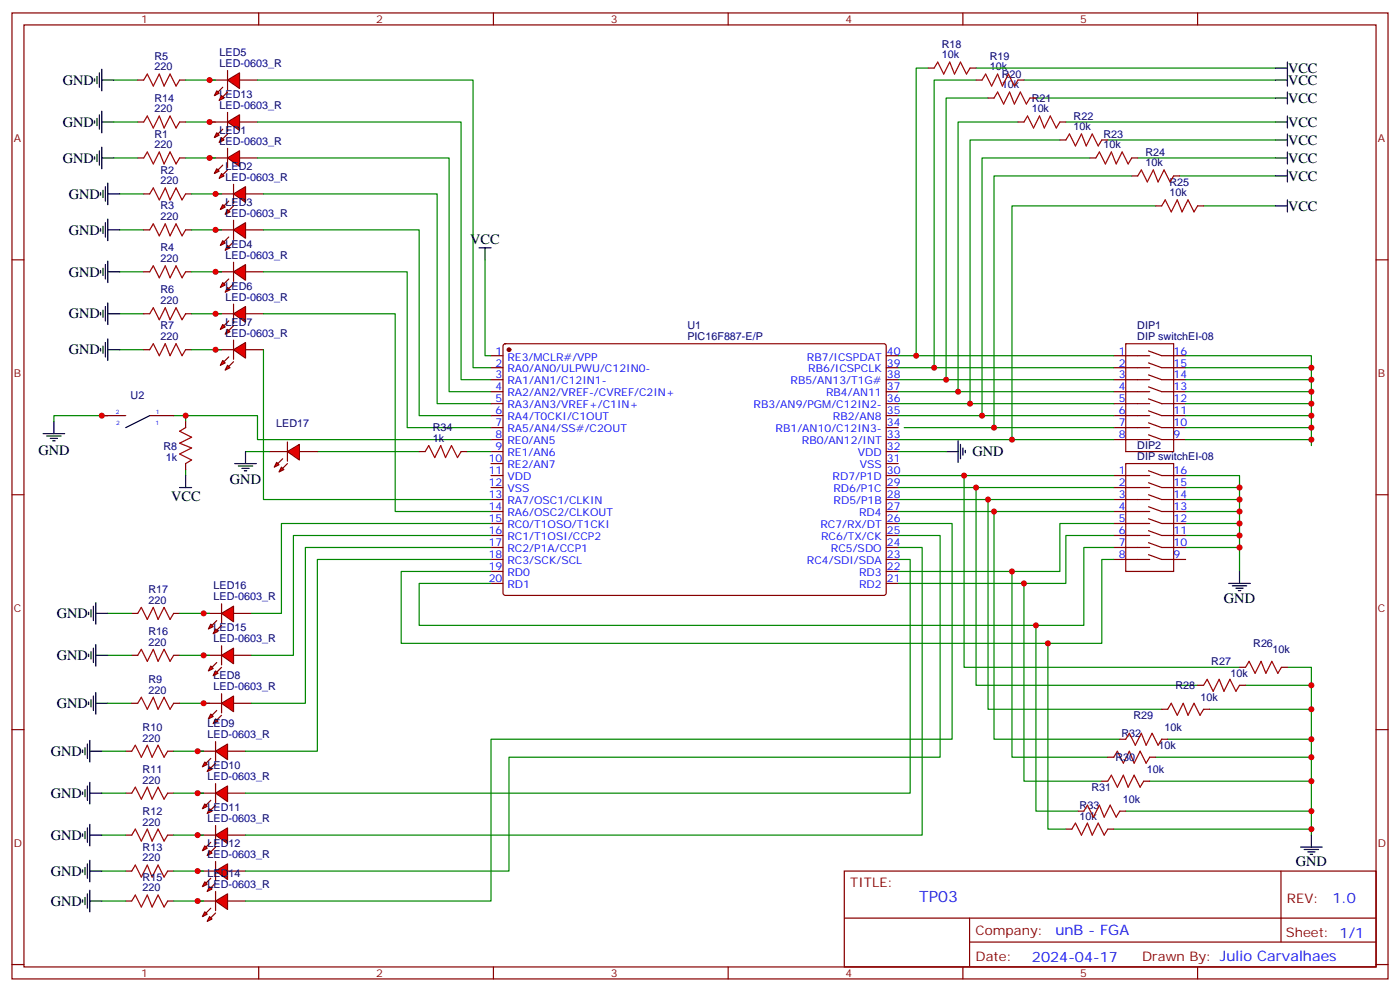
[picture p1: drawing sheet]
<svg xmlns="http://www.w3.org/2000/svg" width="412mm" height="292mm" viewBox="0 0 412 292" stroke-linecap="round" stroke-linejoin="round" font-family="sans-serif">
<g fill="none" stroke="#870000" stroke-width=".35">
<path d="M3.5 3.8h405.4v284.3h-405.4zM7.1 7.3h398.2v277.3h-398.2zM76.2 3.8v3.5M145.3 3.8v3.5M214.5 3.8v3.5M283.6 3.8v3.5M352.8 3.8v3.5M40.6 35.9h1.7M52.9 35.9h1.8M287.5 23.6h1.8M291 28.9h1.8M299.9 35.9h1.7"/>
<path d="M299.9 23.6h1.7M303.4 28.9h1.8M312.2 35.9h1.8M312.2 41.2h1.8M321 46.5h1.8M324.6 41.2h1.7M333.4 51.8h1.7M333.4 46.5h1.7M345.7 51.8h1.8M3.5 76.5h3.6M340.4 60.6h1.8M352.8 60.6h1.7"/>
<path d="M405.3 76.5h3.6M144.6 104.7h3.6M144.6 108.2h3.6M144.6 111.8h3.6M144.6 115.3h3.6M144.6 118.8h3.6M148.4 101.4l.5-.2h111.7l.5 .7-.1 72.9-.7 .5-111.7-.1-.4-.6v-72.7zM261.1 104.7h3.5M261.1 108.2h3.5M261.1 111.8h3.5M261.1 115.3h3.5M261.1 118.8h3.5"/>
<path d="M328.1 104.7h10.6M328.1 108.2h10.6M328.1 111.8h10.6M328.1 115.3h10.6M328.1 118.8h10.6M331.6 101.2h14.1v31.7h-14.1zM338.3 103.3l3.9 1.4h7M338.3 106.8l3.9 1.4h7M338.3 110.3l3.9 1.5h7M338.3 113.9l3.9 1.4h7M338.3 117.4l3.9 1.4h7M144.6 122.3h3.6"/>
<path d="M144.6 125.9h3.6M144.6 129.4h3.6M144.6 132.9h3.6M144.6 136.5h3.6M144.6 140h3.6M261.1 122.3h3.5M261.1 125.9h3.5M261.1 129.4h3.5M261.1 132.9h3.5M261.1 136.5h3.5M261.1 140h3.5M328.1 122.3h10.6"/>
<path d="M328.1 125.9h10.6M328.1 129.4h10.6M328.1 140h10.6M331.6 136.5h14.1v31.7h-14.1zM338.3 120.9l3.9 1.4h7M338.3 124.5l3.9 1.4h7M338.3 128l3.9 1.4h7M338.3 138.6l3.9 1.4h7M3.5 145.6h3.6M144.6 143.5h3.6M144.6 147h3.6M144.6 150.6h3.6"/>
<path d="M144.6 154.1h3.6M144.6 157.6h3.6M261.1 143.5h3.5M261.1 147h3.5M261.1 150.6h3.5M261.1 154.1h3.5M261.1 157.6h3.5M328.1 143.5h10.6M328.1 147h10.6M328.1 150.6h10.6M328.1 154.1h10.6M328.1 157.6h10.6"/>
<path d="M338.3 142.1l3.9 1.4h7M338.3 145.6l3.9 1.4h7M338.3 149.2l3.9 1.4h7M338.3 152.7l3.9 1.4h7M338.3 156.2l3.9 1.4h7M338.3 159.7l3.9 1.4h7M405.3 145.6h3.6M144.6 161.1h3.6M144.6 164.7h3.6M144.6 168.2h3.6M144.6 171.7h3.6M261.1 161.1h3.5"/>
<path d="M261.1 164.7h3.5M261.1 168.2h3.5M261.1 171.7h3.5M328.1 161.1h10.6M328.1 164.7h10.6M338.3 163.3l3.9 1.4h7M365.1 196.4h1.8M377.5 196.4h1.7M3.5 214.8h3.6M329.8 217.6h1.8M342.2 217.6h1.8M342.2 208.8h1.8"/>
<path d="M352.8 201.7h1.7M354.5 208.8h1.8M365.1 201.7h1.8M405.3 214.8h3.6M317.5 238.8h1.8M324.6 229.9h1.7M326.3 222.9h1.8M329.8 238.8h1.8M336.9 229.9h1.8M338.7 222.9h1.7M248.7 256.4h156.6v28.2h-156.6zM314 244.1h1.7"/>
<path d="M326.3 244.1h1.8M377.3 256.4v20.9M248.7 270.2h156.5M285.6 277.3h119.6M285.6 270.2v14.2M3.5 283.9h3.6M76.2 284.6v3.5M145.3 284.6v3.5M214.5 284.6v3.5M283.6 284.6v3.5M352.8 284.6v3.5M405.3 283.9h3.6"/>
</g>
<g fill="none" stroke="#008700" stroke-width=".35">
<path d="M54.7 35.9h8.8M273.4 20h-3.5v84.7M287.5 23.6h-12.3v84.6M287.5 20h88.2M291 28.9h-12.3v82.9M299.9 35.9h-17.7v79.4M301.6 23.6h74.1M305.2 28.9h70.5M314 35.9h61.7M312.2 41.2h-26.4v77.6M321 46.5h-31.7v75.8M326.3 41.2h49.4"/>
<path d="M333.4 51.8h-40.6v74.1M335.1 46.5h40.6M347.5 51.8h28.2M340.4 60.6h-42.3v68.8M354.5 60.6h21.2M264.6 111.8h63.5M264.6 118.8h63.5M264.6 104.7h63.5M264.6 108.2h63.5M264.6 115.3h63.5M349.2 108.2h37.1v23M349.2 111.8h37.1"/>
<path d="M349.2 115.3h37.1M349.2 118.8h37.1M349.2 104.7h37.1v3.5M264.6 140h63.5M264.6 122.3h63.5M264.6 129.4h63.5M264.6 132.9h14.1M266.3 125.9h61.8M284 140v56.4h81.1M349.2 140h15.9v28.2M349.2 122.3h37.1M349.2 125.9h37.1"/>
<path d="M349.2 129.4h37.1M264.6 147h63.5M264.6 150.6h63.5M264.6 143.5h63.5M287.5 143.5v58.2h65.3M291 147v61.8h51.2M292.8 150.6v67h37M328.1 154.1h-15.9v14.1h-47.6M328.1 157.6h-14.1v14.1h-49.4M349.2 157.6h15.9M349.2 154.1h15.9M349.2 150.6h15.9"/>
<path d="M349.2 147h15.9M349.2 143.5h15.9M298.1 168.2v54.7h28.2M301.6 171.7v58.2h23M328.1 161.1h-8.8v23h-195.8v-12.4h21.1M328.1 164.7h-3.5v24.7h-206.4v-21.2h26.4M349.2 161.1h15.9M305.2 184.1v54.7h12.3M308.7 189.4v54.7h5.3M379.2 196.4h7.1v49.4M344 217.6h42.3M356.3 208.8h30"/>
<path d="M366.9 201.7h19.4M331.6 238.8h54.7M338.7 229.9h47.6M340.4 222.9h45.9M328.1 244.1h58.2"/>
</g>
<g fill="none" stroke="#000" stroke-width=".35">
<path d="M379.2 18.3v7M375.7 35.9h3.5M375.7 23.6h3.5M375.7 20h3.5M379.2 34.1v3.6M379.2 39.4v3.6M375.7 51.8h3.5M375.7 46.5h3.5M375.7 41.2h3.5M379.2 44.7v3.6M379.2 50v3.6M379.2 58.8v3.6"/>
<path d="M375.7 60.6h3.5M278.7 132.9h3.5M282.2 129.8v6.3M282.9 130.8v4.2M283.6 131.9v2.1M284.3 132.6v.7M361.9 171.7h6.4M363 172.4h4.2M364.1 173.1h2.1M364.8 173.8h.7M365.1 168.2v3.5"/>
</g>
<g fill="none" stroke="#a10000" stroke-width=".35">
<path d="M42.3 35.9l1.1-1.8 1.8 3.6 1.7-3.6 1.4 3.6 1.8-3.6 1.8 3.6 1-1.8M289.3 23.6l1-1.8 1.8 3.5 1.8-3.5 1.4 3.5 1.7-3.5 1.8 3.5 1.1-1.7M292.8 28.9l1.1-1.8 1.7 3.5 1.8-3.5 1.4 3.5 1.8-3.5 1.7 3.5 1.1-1.7M301.6 35.9l1.1-1.8 1.7 3.6 1.8-3.6 1.4 3.6 1.8-3.6 1.7 3.6 1.1-1.8M314 41.2l1-1.8 1.8 3.6 1.8-3.6 1.4 3.6 1.7-3.6 1.8 3.6 1.1-1.8M322.8 46.5l1-1.8 1.8 3.6 1.8-3.6 1.4 3.6 1.8-3.6 1.7 3.6 1.1-1.8M335.1 51.8l1.1-1.8 1.8 3.6 1.7-3.6 1.4 3.6 1.8-3.6 1.8 3.6 1-1.8M342.2 60.6l1.1-1.8 1.7 3.6 1.8-3.6 1.4 3.6 1.8-3.6 1.7 3.6 1.1-1.8M366.9 196.4l1-1.7 1.8 3.5 1.8-3.5 1.4 3.5 1.7-3.5 1.8 3.5 1.1-1.8M331.6 217.6l1.1-1.8 1.7 3.6 1.8-3.6 1.4 3.6 1.8-3.6 1.7 3.6 1.1-1.8M344 208.8l1-1.8 1.8 3.5 1.7-3.5 1.5 3.5 1.7-3.5 1.8 3.5 1-1.7M354.5 201.7l1.1-1.7 1.8 3.5 1.7-3.5 1.4 3.5 1.8-3.5 1.8 3.5 1-1.8"/>
<path d="M319.3 238.8l1-1.8 1.8 3.5 1.7-3.5 1.5 3.5 1.7-3.5 1.8 3.5 1-1.7M326.3 229.9l1.1-1.7 1.7 3.5 1.8-3.5 1.4 3.5 1.8-3.5 1.7 3.5 1.1-1.8M328.1 222.9l1-1.8 1.8 3.5 1.8-3.5 1.4 3.5 1.7-3.5 1.8 3.5 1.1-1.7M315.7 244.1l1.1-1.8 1.8 3.5 1.7-3.5 1.4 3.5 1.8-3.5 1.8 3.5 1-1.7"/>
</g>
<circle cx="149.9" cy="102.9" r=".53" fill="#870000" stroke="#870000" stroke-width=".35"/>
<g fill="#f00" stroke="#870000" stroke-width=".35">
<path d="M67 35.9l3.6-2.1v4.6z"/>
<path d="M67 33.1v5.6z"/>
</g>
<g fill="#870000" stroke="#870000" stroke-width=".35">
<path d="M67 39.4l-1.4 1.5z"/>
<path d="M64.2 39.4l1.4-1.4z"/>
</g>
<g fill="#f00" stroke="#870000" stroke-width=".35">
<path d="M65.3 40.5l.7 .7-1.4 .7z"/>
<path d="M63.9 39.1l.7 .7-1.5 .7z"/>
</g>
<path d="M61.7 35.9h5.3M70.6 35.9h5.2" fill="none" stroke="#870000" stroke-width=".35"/>
<path d="M27.9 35.6v.7M28.6 34.9v2.1M29.3 33.8v4.2M30 35.9h3.5M30 32.7v6.4M27.9 46.1v.7M28.6 45.4v2.2M29.3 44.4v4.2M30 43.3v6.4M30 46.5h3.5" fill="none" stroke="#000" stroke-width=".35"/>
<path d="M33.5 35.9h7.1M33.5 46.5h7.1" fill="none" stroke="#008700" stroke-width=".35"/>
<g fill="#f00" stroke="#870000" stroke-width=".35">
<path d="M67 46.5l3.6-2.1v4.6z"/>
<path d="M67 43.7v5.6z"/>
</g>
<g fill="#870000" stroke="#870000" stroke-width=".35">
<path d="M65.6 51.4l1.4-1.4z"/>
<path d="M65.6 48.6l-1.4 1.4z"/>
</g>
<g fill="#f00" stroke="#870000" stroke-width=".35">
<path d="M65.3 51.1l.7 .7-1.4 .7z"/>
<path d="M63.9 49.7l.7 .7-1.5 .7z"/>
</g>
<path d="M40.6 46.5h1.7M52.9 46.5h1.8M61.7 46.5h5.3M70.6 46.5h5.2" fill="none" stroke="#870000" stroke-width=".35"/>
<path d="M42.3 46.5l1.1-1.8 1.8 3.6 1.7-3.6 1.4 3.6 1.8-3.6 1.8 3.6 1-1.8" fill="none" stroke="#a10000" stroke-width=".35"/>
<path d="M35.3 57.1h7M54.7 46.5h8.8" fill="none" stroke="#008700" stroke-width=".35"/>
<path d="M29.6 56.7v.7M30.3 56v2.1M31 55v4.2M31.7 57.1h3.6M31.7 53.9v6.4" fill="none" stroke="#000" stroke-width=".35"/>
<g fill="#f00" stroke="#870000" stroke-width=".35">
<path d="M68.8 57.1l3.5-2.1v4.5z"/>
<path d="M68.8 54.3v5.6z"/>
</g>
<g fill="#870000" stroke="#870000" stroke-width=".35">
<path d="M68.8 60.6l-1.4 1.4z"/>
<path d="M66 60.6l1.4-1.4z"/>
</g>
<g fill="#f00" stroke="#870000" stroke-width=".35">
<path d="M67 61.7l.7 .7-1.4 .7z"/>
<path d="M65.6 60.3l.7 .7-1.4 .7z"/>
</g>
<path d="M42.3 57.1h1.8M54.7 57.1h1.7M63.5 57.1h5.3M72.3 57.1h5.3" fill="none" stroke="#870000" stroke-width=".35"/>
<path d="M44.1 57.1l1.1-1.8 1.7 3.5 1.8-3.5 1.4 3.5 1.8-3.5 1.7 3.5 1.1-1.7" fill="none" stroke="#a10000" stroke-width=".35"/>
<path d="M56.4 57.1h8.9M35.3 67.7h7" fill="none" stroke="#008700" stroke-width=".35"/>
<path d="M29.6 67.3v.7M30.3 66.6v2.1M31 65.5v4.3M31.7 67.7h3.6M31.7 64.5v6.3" fill="none" stroke="#000" stroke-width=".35"/>
<g fill="#f00" stroke="#870000" stroke-width=".35">
<path d="M68.8 67.7l3.5-2.2v4.6z"/>
<path d="M68.8 64.8v5.7z"/>
</g>
<g fill="#870000" stroke="#870000" stroke-width=".35">
<path d="M67.4 72.6l1.4-1.4z"/>
<path d="M67.4 69.8l-1.4 1.4z"/>
</g>
<g fill="#f00" stroke="#870000" stroke-width=".35">
<path d="M67 72.2l.7 .8-1.4 .7z"/>
<path d="M65.6 70.8l.7 .7-1.4 .7z"/>
</g>
<path d="M42.3 67.7h1.8M54.7 67.7h1.7M63.5 67.7h5.3M72.3 67.7h5.3" fill="none" stroke="#870000" stroke-width=".35"/>
<path d="M44.1 67.7l1.1-1.8 1.7 3.5 1.8-3.5 1.4 3.5 1.8-3.5 1.7 3.5 1.1-1.7" fill="none" stroke="#a10000" stroke-width=".35"/>
<path d="M56.4 67.7h8.9M35.3 80h7" fill="none" stroke="#008700" stroke-width=".35"/>
<path d="M29.6 79.7v.7M30.3 79v2.1M31 77.9v4.2M31.7 76.8v6.4M31.7 80h3.6" fill="none" stroke="#000" stroke-width=".35"/>
<g fill="#f00" stroke="#870000" stroke-width=".35">
<path d="M68.8 80l3.5-2.1v4.6z"/>
<path d="M68.8 77.2v5.6z"/>
</g>
<g fill="#870000" stroke="#870000" stroke-width=".35">
<path d="M67.4 84.9l1.4-1.4z"/>
<path d="M67.4 82.1l-1.4 1.4z"/>
</g>
<g fill="#f00" stroke="#870000" stroke-width=".35">
<path d="M67 84.6l.7 .7-1.4 .7z"/>
<path d="M65.6 83.2l.7 .7-1.4 .7z"/>
</g>
<path d="M42.3 80h1.8M54.7 80h1.7M63.5 80h5.3M72.3 80h5.3" fill="none" stroke="#870000" stroke-width=".35"/>
<path d="M44.1 80l1.1-1.8 1.7 3.6 1.8-3.6 1.4 3.6 1.8-3.6 1.7 3.6 1.1-1.8" fill="none" stroke="#a10000" stroke-width=".35"/>
<path d="M33.5 23.6h7.1M56.4 80h8.9" fill="none" stroke="#008700" stroke-width=".35"/>
<path d="M27.9 23.2v.7M28.6 22.5v2.1M29.3 21.4v4.3M30 23.6h3.5M30 20.4v6.3" fill="none" stroke="#000" stroke-width=".35"/>
<g fill="#f00" stroke="#870000" stroke-width=".35">
<path d="M67 23.6l3.6-2.2v4.6z"/>
<path d="M67 20.7v5.7z"/>
</g>
<g fill="#870000" stroke="#870000" stroke-width=".35">
<path d="M65.6 28.5l1.4-1.4z"/>
<path d="M64.2 27.1l1.4-1.4z"/>
</g>
<g fill="#f00" stroke="#870000" stroke-width=".35">
<path d="M65.3 28.2l.7 .7-1.4 .7z"/>
<path d="M63.9 26.7l.7 .7-1.5 .8z"/>
</g>
<path d="M40.6 23.6h1.7M52.9 23.6h1.8M61.7 23.6h5.3M70.6 23.6h5.2" fill="none" stroke="#870000" stroke-width=".35"/>
<path d="M42.3 23.6l1.1-1.8 1.8 3.5 1.7-3.5 1.4 3.5 1.8-3.5 1.8 3.5 1-1.7" fill="none" stroke="#a10000" stroke-width=".35"/>
<path d="M54.7 23.6h8.8M35.3 92.4h7" fill="none" stroke="#008700" stroke-width=".35"/>
<path d="M29.6 92v.7M30.3 91.3v2.1M31 90.2v4.3M31.7 92.4h3.6M31.7 89.2v6.3" fill="none" stroke="#000" stroke-width=".35"/>
<g fill="#f00" stroke="#870000" stroke-width=".35">
<path d="M68.8 92.4l3.5-2.2v4.6z"/>
<path d="M68.8 89.5v5.7z"/>
</g>
<g fill="#870000" stroke="#870000" stroke-width=".35">
<path d="M68.8 95.9l-1.4 1.4z"/>
<path d="M66 95.9l1.4-1.4z"/>
</g>
<g fill="#f00" stroke="#870000" stroke-width=".35">
<path d="M67 96.9l.7 .7-1.4 .8z"/>
<path d="M65.6 95.5l.7 .7-1.4 .7z"/>
</g>
<path d="M42.3 92.4h1.8M54.7 92.4h1.7M63.5 92.4h5.3M72.3 92.4h5.3" fill="none" stroke="#870000" stroke-width=".35"/>
<path d="M44.1 92.4l1.1-1.8 1.7 3.5 1.8-3.5 1.4 3.5 1.8-3.5 1.7 3.5 1.1-1.7" fill="none" stroke="#a10000" stroke-width=".35"/>
<path d="M56.4 92.4h8.9M35.3 102.9h7" fill="none" stroke="#008700" stroke-width=".35"/>
<path d="M31.7 99.8v6.3M29.6 102.6v.7M30.3 101.9v2.1M31 100.8v4.3M31.7 102.9h3.6" fill="none" stroke="#000" stroke-width=".35"/>
<g fill="#f00" stroke="#870000" stroke-width=".35">
<path d="M68.8 102.9l3.5-2.1v4.6z"/>
<path d="M68.8 100.1v5.7z"/>
</g>
<g fill="#870000" stroke="#870000" stroke-width=".35">
<path d="M68.8 106.5l-1.4 1.4z"/>
<path d="M67.4 105.1l-1.4 1.4z"/>
</g>
<g fill="#f00" stroke="#870000" stroke-width=".35">
<path d="M67 107.5l.7 .7-1.4 .7z"/>
<path d="M65.6 106.1l.7 .7-1.4 .7z"/>
</g>
<path d="M42.3 102.9h1.8M54.7 102.9h1.7M63.5 102.9h5.3M72.3 102.9h5.3M30 122.3h7M44.1 122.3h7.1M54.7 124.1v1.8M54.7 136.5v1.7M38.8 207h1.8M51.2 207h1.7" fill="none" stroke="#870000" stroke-width=".35"/>
<path d="M44.1 102.9l1.1-1.7 1.7 3.5 1.8-3.5 1.4 3.5 1.8-3.5 1.7 3.5 1.1-1.8M54.7 125.9l-1.8 1 3.5 1.8-3.5 1.8 3.5 1.4-3.5 1.7 3.5 1.8-1.7 1.1M40.6 207l1-1.8 1.8 3.6 1.8-3.6 1.4 3.6 1.7-3.6 1.8 3.6 1.1-1.8" fill="none" stroke="#a10000" stroke-width=".35"/>
<g fill="none" stroke="#008700" stroke-width=".35">
<path d="M75.8 23.6h63.5v84.6h5.3M75.8 35.9h60v75.9h8.8M75.8 46.5h56.5v68.8h12.3M77.6 57.1h51.2v61.7h15.8M77.6 67.7h45.9v54.6h21.1M142.9 76.5v28.2h1.7M77.6 80h42.3v45.9h24.7M77.6 92.4h38.8v58.2h28.2M56.4 102.9h8.9M77.6 102.9v44.1h67M31.7 122.3h-15.8v1.8M51.2 122.3h3.5v1.8"/>
<path d="M54.7 122.3h21.1v7.1h68.8M54.7 138.2v1.8M31.7 207h7.1M52.9 207h8.8"/>
</g>
<g fill="none" stroke="#000" stroke-width=".35">
<path d="M141.1 73h3.5M142.9 73v3.5M12.7 127.6h6.3M13.8 128.3h4.2M14.8 129h2.1M15.5 129.8h.7M15.9 124.1v3.5M44.1 122.3l-7.1 3.6M54.7 140v3.5M52.9 143.5h3.5M26.1 206.7v.7M26.8 206v2.1"/>
<path d="M27.5 204.9v4.2M28.2 207h3.5M28.2 203.8v6.4"/>
</g>
<g fill="#f00" stroke="#870000" stroke-width=".35">
<path d="M65.3 207l3.5-2.1v4.6z"/>
<path d="M65.3 204.2v5.6z"/>
</g>
<g fill="#870000" stroke="#870000" stroke-width=".35">
<path d="M65.3 210.5l-1.4 1.4z"/>
<path d="M63.9 209.1l-1.5 1.4z"/>
</g>
<g fill="#f00" stroke="#870000" stroke-width=".35">
<path d="M63.5 211.6l.7 .7-1.4 .7z"/>
<path d="M62.1 210.2l.7 .7-1.4 .7z"/>
</g>
<path d="M60 207h5.3M68.8 207h5.3" fill="none" stroke="#870000" stroke-width=".35"/>
<g fill="#f00" stroke="#870000" stroke-width=".35">
<path d="M63.5 221.1l3.5-2.1v4.6z"/>
<path d="M63.5 218.3v5.6z"/>
</g>
<g fill="#870000" stroke="#870000" stroke-width=".35">
<path d="M63.5 224.6l-1.4 1.5z"/>
<path d="M60.7 224.6l1.4-1.4z"/>
</g>
<g fill="#f00" stroke="#870000" stroke-width=".35">
<path d="M61.7 225.7l.7 .7-1.4 .7z"/>
<path d="M60.3 224.3l.7 .7-1.4 .7z"/>
</g>
<path d="M37 221.1h1.8M49.4 221.1h1.8M58.2 221.1h5.3M67 221.1h5.3" fill="none" stroke="#870000" stroke-width=".35"/>
<path d="M38.8 221.1l1.1-1.7 1.7 3.5 1.8-3.5 1.4 3.5 1.8-3.5 1.7 3.5 1.1-1.8" fill="none" stroke="#a10000" stroke-width=".35"/>
<path d="M30 221.1h7M51.2 221.1h8.8" fill="none" stroke="#008700" stroke-width=".35"/>
<path d="M25.8 219v4.2M26.5 217.9v6.4M24.3 220.8v.7M25 220.1v2.1M26.5 221.1h3.5" fill="none" stroke="#000" stroke-width=".35"/>
<g fill="#f00" stroke="#870000" stroke-width=".35">
<path d="M63.5 233.5l3.5-2.1v4.5z"/>
<path d="M63.5 230.6v5.7z"/>
</g>
<g fill="#870000" stroke="#870000" stroke-width=".35">
<path d="M63.5 237l-1.4 1.4z"/>
<path d="M60.7 237l1.4-1.4z"/>
</g>
<g fill="#f00" stroke="#870000" stroke-width=".35">
<path d="M61.7 238.1l.7 .7-1.4 .7z"/>
<path d="M60.3 236.6l.7 .7-1.4 .8z"/>
</g>
<path d="M37 233.5h1.8M49.4 233.5h1.8M58.2 233.5h5.3M67 233.5h5.3" fill="none" stroke="#870000" stroke-width=".35"/>
<path d="M38.8 233.5l1.1-1.8 1.7 3.5 1.8-3.5 1.4 3.5 1.8-3.5 1.7 3.5 1.1-1.7" fill="none" stroke="#a10000" stroke-width=".35"/>
<path d="M30 233.5h7M51.2 233.5h8.8" fill="none" stroke="#008700" stroke-width=".35"/>
<path d="M24.3 233.1v.7M25 232.4v2.1M25.8 231.4v4.2M26.5 233.5h3.5M26.5 230.3v6.3" fill="none" stroke="#000" stroke-width=".35"/>
<g fill="#f00" stroke="#870000" stroke-width=".35">
<path d="M63.5 245.8l3.5-2.1v4.6z"/>
<path d="M63.5 243v5.6z"/>
</g>
<g fill="#870000" stroke="#870000" stroke-width=".35">
<path d="M63.5 249.3l-1.4 1.5z"/>
<path d="M60.7 249.3l1.4-1.4z"/>
</g>
<g fill="#f00" stroke="#870000" stroke-width=".35">
<path d="M61.7 250.4l.7 .7-1.4 .7z"/>
<path d="M60.3 249l.7 .7-1.4 .7z"/>
</g>
<path d="M37 245.8h1.8M49.4 245.8h1.8M58.2 245.8h5.3M67 245.8h5.3" fill="none" stroke="#870000" stroke-width=".35"/>
<path d="M38.8 245.8l1.1-1.7 1.7 3.5 1.8-3.5 1.4 3.5 1.8-3.5 1.7 3.5 1.1-1.8" fill="none" stroke="#a10000" stroke-width=".35"/>
<path d="M30 245.8h7M51.2 245.8h8.8" fill="none" stroke="#008700" stroke-width=".35"/>
<path d="M24.3 245.5v.7M25 244.8v2.1M25.8 243.7v4.2M26.5 245.8h3.5M26.5 242.6v6.4" fill="none" stroke="#000" stroke-width=".35"/>
<g fill="#f00" stroke="#870000" stroke-width=".35">
<path d="M63.5 256.4l3.5-2.1v4.6z"/>
<path d="M63.5 253.6v5.6z"/>
</g>
<g fill="#870000" stroke="#870000" stroke-width=".35">
<path d="M63.5 259.9l-1.4 1.4z"/>
<path d="M62.1 258.5l-1.4 1.4z"/>
</g>
<g fill="#f00" stroke="#870000" stroke-width=".35">
<path d="M61.7 261l.7 .7-1.4 .7z"/>
<path d="M60.3 259.6l.7 .7-1.4 .7z"/>
</g>
<path d="M37 256.4h1.8M49.4 256.4h1.8M58.2 256.4h5.3M67 256.4h5.3" fill="none" stroke="#870000" stroke-width=".35"/>
<path d="M38.8 256.4l1.1-1.8 1.7 3.6 1.8-3.6 1.4 3.6 1.8-3.6 1.7 3.6 1.1-1.8" fill="none" stroke="#a10000" stroke-width=".35"/>
<path d="M30 256.4h7M51.2 256.4h8.8" fill="none" stroke="#008700" stroke-width=".35"/>
<path d="M24.3 256v.8M25 255.3v2.2M25.8 254.3v4.2M26.5 256.4h3.5M26.5 253.2v6.4" fill="none" stroke="#000" stroke-width=".35"/>
<g fill="#f00" stroke="#870000" stroke-width=".35">
<path d="M63.5 265.2l3.5-2.1v4.6z"/>
<path d="M63.5 262.4v5.6z"/>
</g>
<g fill="#870000" stroke="#870000" stroke-width=".35">
<path d="M63.5 268.7l-1.4 1.5z"/>
<path d="M60.7 268.7l1.4-1.4z"/>
</g>
<g fill="#f00" stroke="#870000" stroke-width=".35">
<path d="M61.7 269.8l.7 .7-1.4 .7z"/>
<path d="M60.3 268.4l.7 .7-1.4 .7z"/>
</g>
<path d="M37 265.2h1.8M49.4 265.2h1.8M58.2 265.2h5.3M67 265.2h5.3" fill="none" stroke="#870000" stroke-width=".35"/>
<path d="M38.8 265.2l1.1-1.7 1.7 3.5 1.8-3.5 1.4 3.5 1.8-3.5 1.7 3.5 1.1-1.8" fill="none" stroke="#a10000" stroke-width=".35"/>
<path d="M30 265.2h7M51.2 265.2h8.8" fill="none" stroke="#008700" stroke-width=".35"/>
<path d="M24.3 264.9v.7M25 264.2v2.1M25.8 263.1v4.2M26.5 265.2h3.5M26.5 262v6.4" fill="none" stroke="#000" stroke-width=".35"/>
<g fill="#f00" stroke="#870000" stroke-width=".35">
<path d="M65.3 192.9l3.5-2.1v4.6z"/>
<path d="M65.3 190.1v5.6z"/>
</g>
<g fill="#870000" stroke="#870000" stroke-width=".35">
<path d="M65.3 196.4l-1.4 1.4z"/>
<path d="M63.9 195l-1.5 1.4z"/>
</g>
<g fill="#f00" stroke="#870000" stroke-width=".35">
<path d="M63.5 197.5l.7 .7-1.4 .7z"/>
<path d="M62.1 196.1l.7 .7-1.4 .7z"/>
</g>
<path d="M38.8 192.9h1.8M51.2 192.9h1.7M60 192.9h5.3M68.8 192.9h5.3" fill="none" stroke="#870000" stroke-width=".35"/>
<path d="M40.6 192.9l1-1.8 1.8 3.6 1.8-3.6 1.4 3.6 1.7-3.6 1.8 3.6 1.1-1.8" fill="none" stroke="#a10000" stroke-width=".35"/>
<path d="M31.7 192.9h7.1M52.9 192.9h8.8" fill="none" stroke="#008700" stroke-width=".35"/>
<path d="M26.1 192.5v.8M26.8 191.8v2.2M27.5 190.8v4.2M28.2 192.9h3.5M28.2 189.7v6.4" fill="none" stroke="#000" stroke-width=".35"/>
<g fill="#f00" stroke="#870000" stroke-width=".35">
<path d="M65.3 180.6l3.5-2.2v4.6z"/>
<path d="M65.3 177.7v5.7z"/>
</g>
<g fill="#870000" stroke="#870000" stroke-width=".35">
<path d="M63.9 185.5l1.4-1.4z"/>
<path d="M63.9 182.7l-1.5 1.4z"/>
</g>
<g fill="#f00" stroke="#870000" stroke-width=".35">
<path d="M63.5 185.1l.7 .7-1.4 .7z"/>
<path d="M62.1 183.7l.7 .7-1.4 .7z"/>
</g>
<path d="M273.4 20h1.8M285.8 20h1.7M123.5 132.9h1.7M135.8 132.9h1.8M38.8 180.6h1.8M51.2 180.6h1.7M60 180.6h5.3M68.8 180.6h5.3" fill="none" stroke="#870000" stroke-width=".35"/>
<path d="M275.2 20l1-1.7 1.8 3.5 1.8-3.5 1.4 3.5 1.7-3.5 1.8 3.5 1.1-1.8M125.2 132.9l1.1-1.7 1.8 3.5 1.7-3.5 1.4 3.5 1.8-3.5 1.8 3.5 1-1.8M40.6 180.6l1-1.8 1.8 3.5 1.8-3.5 1.4 3.5 1.7-3.5 1.8 3.5 1.1-1.7" fill="none" stroke="#a10000" stroke-width=".35"/>
<path d="M93.5 132.9h30M137.6 132.9h7M144.6 154.1h-61.7v26.5h-8.8M144.6 157.6h-58.2v35.3h-12.3M264.6 157.6h12.3v65.3h-127v33.5h-77.6M264.6 154.1h15.9v63.5h-135.9v47.6h-72.3M144.6 161.1h-54.6v45.9h-15.9M144.6 164.7h-51.1v56.4h-21.2M264.6 164.7h3.5v68.8h-195.8M264.6 161.1h7v84.7h-199.3M31.7 180.6h7.1M52.9 180.6h8.8" fill="none" stroke="#008700" stroke-width=".35"/>
<path d="M375.7 28.9h3.5M379.2 27.1v3.5M26.8 179.5v2.1M27.5 178.4v4.3M28.2 177.4v6.3M26.1 180.2v.7M28.2 180.6h3.5M383.1 249.3h6.4M384.2 250h4.2M385.2 250.8h2.1M385.9 251.5h.7M386.3 245.8v3.5" fill="none" stroke="#000" stroke-width=".35"/>
<g fill="#f00" stroke="#870000" stroke-width=".35">
<path d="M84.7 132.9l3.5-2.1v4.6z"/>
<path d="M84.7 130.1v5.6z"/>
</g>
<g fill="#870000" stroke="#870000" stroke-width=".35">
<path d="M84.7 136.5l-1.4 1.4z"/>
<path d="M81.8 136.5l1.5-1.5z"/>
</g>
<g fill="#f00" stroke="#870000" stroke-width=".35">
<path d="M82.9 137.5l.7 .7-1.4 .7z"/>
<path d="M81.5 136.1l.7 .7-1.4 .7z"/>
</g>
<path d="M79.4 132.9h5.3M88.2 132.9h5.3" fill="none" stroke="#870000" stroke-width=".35"/>
<path d="M72.3 132.9h7.1" fill="none" stroke="#008700" stroke-width=".35"/>
<path d="M69.1 136.5h6.4M70.2 137.2h4.2M71.3 137.9h2.1M72 138.6h.7M72.3 132.9v3.6" fill="none" stroke="#000" stroke-width=".35"/>
<g fill="#c00">
<circle cx="365.1" cy="161.1" r=".88"/>
<circle cx="365.1" cy="157.6" r=".88"/>
<circle cx="365.1" cy="154.1" r=".88"/>
<circle cx="365.1" cy="150.6" r=".88"/>
<circle cx="365.1" cy="147" r=".88"/>
<circle cx="365.1" cy="143.5" r=".88"/>
<circle cx="386.3" cy="129.4" r=".88"/>
<circle cx="386.3" cy="125.9" r=".88"/>
<circle cx="386.3" cy="122.3" r=".88"/>
<circle cx="386.3" cy="118.8" r=".88"/>
<circle cx="386.3" cy="111.8" r=".88"/>
<circle cx="386.3" cy="115.3" r=".88"/>
<circle cx="386.3" cy="108.2" r=".88"/>
<circle cx="308.7" cy="189.4" r=".88"/>
<circle cx="305.2" cy="184.1" r=".88"/>
<circle cx="301.6" cy="171.7" r=".88"/>
<circle cx="298.1" cy="168.2" r=".88"/>
<circle cx="292.8" cy="150.6" r=".88"/>
<circle cx="291" cy="147" r=".88"/>
<circle cx="284" cy="140" r=".88"/>
<circle cx="287.5" cy="143.5" r=".88"/>
<circle cx="298.1" cy="129.4" r=".88"/>
<circle cx="292.8" cy="125.9" r=".88"/>
<circle cx="289.3" cy="122.3" r=".88"/>
<circle cx="285.8" cy="118.8" r=".88"/>
<circle cx="282.2" cy="115.3" r=".88"/>
<circle cx="278.7" cy="111.8" r=".88"/>
<circle cx="275.2" cy="108.2" r=".88"/>
<circle cx="269.9" cy="104.7" r=".88"/>
<circle cx="61.7" cy="35.9" r=".88"/>
<circle cx="61.7" cy="46.5" r=".88"/>
<circle cx="63.5" cy="57.1" r=".88"/>
<circle cx="63.5" cy="67.7" r=".88"/>
<circle cx="63.5" cy="80" r=".88"/>
<circle cx="61.7" cy="23.6" r=".88"/>
<circle cx="63.5" cy="92.4" r=".88"/>
<circle cx="63.5" cy="102.9" r=".88"/>
<circle cx="54.7" cy="122.3" r=".88"/>
<circle cx="60" cy="207" r=".88"/>
<circle cx="58.2" cy="221.1" r=".88"/>
<circle cx="58.2" cy="233.5" r=".88"/>
<circle cx="58.2" cy="245.8" r=".88"/>
<circle cx="58.2" cy="256.4" r=".88"/>
<circle cx="58.2" cy="265.2" r=".88"/>
<circle cx="60" cy="192.9" r=".88"/>
<circle cx="60" cy="180.6" r=".88"/>
<circle cx="386.3" cy="201.7" r=".88"/>
<circle cx="386.3" cy="208.8" r=".88"/>
<circle cx="386.3" cy="217.6" r=".88"/>
<circle cx="386.3" cy="222.9" r=".88"/>
<circle cx="386.3" cy="229.9" r=".88"/>
<circle cx="386.3" cy="238.8" r=".88"/>
<circle cx="386.3" cy="244.1" r=".88"/>
<circle cx="30" cy="122.3" r=".88"/>
</g>
<text font-size="4.6" fill="#00f" x="270.8" y="265.4">TP03</text>
<g font-size="4.2">
<text x="379.4" y="21.4">VCC</text>
<text x="18.5" y="25">GND</text>
<text x="379.4" y="25">VCC</text>
<text x="379.4" y="30.2">VCC</text>
<text x="18.5" y="37.3">GND</text>
<text x="379.4" y="37.3">VCC</text>
<text x="18.5" y="47.9">GND</text>
<text x="379.4" y="47.9">VCC</text>
<text x="379.4" y="42.6">VCC</text>
<text x="379.4" y="53.2">VCC</text>
<text x="20.3" y="58.5">GND</text>
<text x="379.4" y="62">VCC</text>
<text x="20.3" y="69">GND</text>
<text x="138.5" y="71.8">VCC</text>
<text x="20.3" y="81.4">GND</text>
<text x="20.3" y="93.7">GND</text>
<text x="20.3" y="104.3">GND</text>
<text x="11.3" y="133.8">GND</text>
<text x="286.5" y="134.3">GND</text>
<text x="67.7" y="142.5">GND</text>
<text x="50.4" y="147.6">VCC</text>
<text x="360.5" y="177.4">GND</text>
<text x="16.8" y="181.9">GND</text>
<text x="16.8" y="194.3">GND</text>
<text x="16.8" y="208.4">GND</text>
<text x="15" y="222.5">GND</text>
<text x="15" y="234.9">GND</text>
<text x="15" y="247.2">GND</text>
<text x="15" y="257.8">GND</text>
<text x="381.7" y="255">GND</text>
<text x="15" y="266.6">GND</text>
</g>
<g font-size="4.2" fill="#00f">
<text x="392.5" y="265.7">1.0</text>
<text x="310.9" y="275.2">unB - FGA</text>
<text x="304" y="283">2024-04-17</text>
</g>
<g font-size="3.9" fill="#800">
<text x="250.5" y="261">TITLE:</text>
<text x="379.1" y="265.7">REV:</text>
<text x="287.4" y="275.2">Company:</text>
<text x="378.7" y="275.8">Sheet: 1/1</text>
<text x="287.4" y="282.9">Date:</text>
<text x="336.4" y="282.9">Drawn By: Julio Carvalhaes</text>
</g>
<g font-size="3.2" fill="#800">
<text x="41.6" y="6.8">1</text>
<text x="110.8" y="6.8">2</text>
<text x="179.9" y="6.8">3</text>
<text x="249.1" y="6.8">4</text>
<text x="318.2" y="6.8">5</text>
<text x="4.1" y="41.9">A</text>
<text x="405.9" y="41.9">A</text>
<text x="4.1" y="111.1">B</text>
<text x="405.9" y="111.1">B</text>
<text x="4.1" y="180.2">C</text>
<text x="405.9" y="180.2">C</text>
<text x="4.1" y="249.3">D</text>
<text x="405.9" y="249.3">D</text>
<text x="41.6" y="287.6">1</text>
<text x="110.8" y="287.6">2</text>
<text x="179.9" y="287.6">3</text>
<text x="249.1" y="287.6">4</text>
<text x="318.2" y="287.6">5</text>
</g>
<g font-size="3.2" fill="#000080">
<text x="45.5" y="17.6">R5</text>
<text x="64.7" y="16.5">LED5</text>
<text x="277.4" y="17.2">10k</text>
<text x="277.4" y="14">R18</text>
<text x="291.6" y="17.6">R19</text>
<text x="45.5" y="20.7">220</text>
<text x="64.7" y="19.7">LED-0603_R</text>
<text x="291.6" y="20.7">10k</text>
<text x="295.1" y="22.9">R20</text>
<text x="45.5" y="29.9">R14</text>
<text x="64.7" y="28.9">LED13</text>
<text x="295.1" y="26">10k</text>
<text x="303.9" y="29.9">R21</text>
<text x="45.5" y="33.1">220</text>
<text x="64.7" y="32">LED-0603_R</text>
<text x="303.9" y="33.1">10k</text>
<text x="316.2" y="35.2">R22</text>
<text x="45.5" y="40.5">R1</text>
<text x="64.7" y="39.4">LED1</text>
<text x="316.2" y="38.4">10k</text>
<text x="325.1" y="40.5">R23</text>
<text x="45.5" y="43.7">220</text>
<text x="64.7" y="42.6">LED-0603_R</text>
<text x="325.1" y="43.7">10k</text>
<text x="337.4" y="45.8">R24</text>
<text x="47.3" y="51.1">R2</text>
<text x="66.4" y="53.2">LED-0603_R</text>
<text x="66.4" y="50">LED2</text>
<text x="337.4" y="49">10k</text>
<text x="47.3" y="54.3">220</text>
<text x="344.5" y="57.8">10k</text>
<text x="344.5" y="54.6">R25</text>
<text x="47.3" y="64.8">220</text>
<text x="47.3" y="61.7">R3</text>
<text x="66.4" y="63.8">LED-0603_R</text>
<text x="66.4" y="60.6">LED3</text>
<text x="47.3" y="77.2">220</text>
<text x="47.3" y="74">R4</text>
<text x="66.4" y="76.1">LED-0603_R</text>
<text x="66.4" y="73">LED4</text>
<text x="47.3" y="89.5">220</text>
<text x="47.3" y="86.4">R6</text>
<text x="66.4" y="88.5">LED-0603_R</text>
<text x="66.4" y="85.3">LED6</text>
<text x="66.4" y="95.9">LED7</text>
<text x="47.3" y="100.1">220</text>
<text x="47.3" y="96.9">R7</text>
<text x="66.4" y="99.1">LED-0603_R</text>
<text x="202.5" y="100">PIC16F887-E/P</text>
<text x="202.5" y="96.7">U1</text>
<text x="335" y="100.1">DIP switchEI-08</text>
<text x="335" y="96.9">DIP1</text>
<text x="38.5" y="117.4">U2</text>
<text x="81.4" y="125.8">LED17</text>
<text x="127.5" y="130.1">1k</text>
<text x="127.5" y="126.9">R34</text>
<text x="48.2" y="132.4">R8</text>
<text x="48.9" y="135.6">1k</text>
<text x="335" y="135.4">DIP switchEI-08</text>
<text x="335" y="132.2">DIP2</text>
<text x="62.9" y="173.5">LED16</text>
<text x="43.8" y="177.7">220</text>
<text x="43.8" y="174.6">R17</text>
<text x="62.9" y="176.7">LED-0603_R</text>
<text x="62.9" y="185.8">LED15</text>
<text x="43.8" y="190.1">220</text>
<text x="43.8" y="186.9">R16</text>
<text x="62.9" y="189">LED-0603_R</text>
<text x="369.2" y="190.4">R26</text>
<text x="356.8" y="195.7">R27</text>
<text x="374.8" y="192.3">10k</text>
<text x="43.8" y="201">R9</text>
<text x="62.9" y="203.1">LED-0603_R</text>
<text x="62.9" y="200">LED8</text>
<text x="346.2" y="202.7">R28</text>
<text x="362.5" y="199.3">10k</text>
<text x="43.8" y="204.2">220</text>
<text x="353.7" y="206.4">10k</text>
<text x="42" y="215.1">R10</text>
<text x="61.2" y="214.1">LED9</text>
<text x="333.9" y="211.5">R29</text>
<text x="343.1" y="215.2">10k</text>
<text x="42" y="218.3">220</text>
<text x="61.2" y="217.2">LED-0603_R</text>
<text x="330.4" y="216.8">R32</text>
<text x="341.3" y="220.5">10k</text>
<text x="42" y="227.5">R11</text>
<text x="61.2" y="226.4">LED10</text>
<text x="328.6" y="223.9">R30</text>
<text x="337.8" y="227.5">10k</text>
<text x="42" y="230.6">220</text>
<text x="61.2" y="229.6">LED-0603_R</text>
<text x="321.5" y="232.7">R31</text>
<text x="42" y="239.8">R12</text>
<text x="61.2" y="238.8">LED11</text>
<text x="318" y="238">R33</text>
<text x="330.7" y="236.4">10k</text>
<text x="42" y="243">220</text>
<text x="61.2" y="241.9">LED-0603_R</text>
<text x="318" y="241.2">10k</text>
<text x="42" y="250.4">R13</text>
<text x="61.2" y="249.3">LED12</text>
<text x="42" y="253.6">220</text>
<text x="61.2" y="252.5">LED-0603_R</text>
<text x="42" y="262.4">220</text>
<text x="42" y="259.2">R15</text>
<text x="61.2" y="261.3">LED-0603_R</text>
<text x="61.2" y="258.2">LED14</text>
</g>
<g font-size="3.2" fill="#00f">
<text x="146" y="104.4">1</text>
<text x="146" y="107.9">2</text>
<text x="149.5" y="106.1">RE3/MCLR#/VPP</text>
<text x="237.7" y="106.1">RB7/ICSPDAT</text>
<text x="261.2" y="107.9">39</text>
<text x="261.2" y="104.4">40</text>
<text x="329.6" y="107.9">2</text>
<text x="329.6" y="104.4">1</text>
<text x="345.7" y="107.9">15</text>
<text x="345.7" y="104.4">16</text>
<text x="146" y="111.4">3</text>
<text x="149.5" y="109.6">RA0/AN0/ULPWU/C12IN0-</text>
<text x="149.5" y="113.2">RA1/AN1/C12IN1-</text>
<text x="232.9" y="113.2">RB5/AN13/T1G#</text>
<text x="238.1" y="109.6">RB6/ICSPCLK</text>
<text x="261.2" y="111.4">38</text>
<text x="329.6" y="111.4">3</text>
<text x="345.7" y="111.4">14</text>
<text x="146" y="114.9">4</text>
<text x="146" y="118.5">5</text>
<text x="149.5" y="116.7">RA2/AN2/VREF-/CVREF/C2IN+</text>
<text x="243.3" y="116.7">RB4/AN11</text>
<text x="261.2" y="118.5">36</text>
<text x="261.2" y="114.9">37</text>
<text x="329.6" y="118.5">5</text>
<text x="329.6" y="114.9">4</text>
<text x="345.7" y="118.5">12</text>
<text x="345.7" y="114.9">13</text>
<text x="146" y="122">6</text>
<text x="146" y="125.5">7</text>
<text x="149.5" y="120.2">RA3/AN3/VREF+/C1IN+</text>
<text x="149.5" y="123.8">RA4/T0CKI/C1OUT</text>
<text x="222" y="120.2">RB3/AN9/PGM/C12IN2-</text>
<text x="245.3" y="123.8">RB2/AN8</text>
<text x="261.2" y="125.5">34</text>
<text x="261.2" y="122">35</text>
<text x="329.6" y="122">6</text>
<text x="329.6" y="125.5">7</text>
<text x="345.7" y="125.5">10</text>
<text x="345.7" y="122">11</text>
<text x="146" y="129">8</text>
<text x="149.5" y="127.3">RA5/AN4/SS#/C2OUT</text>
<text x="149.5" y="130.8">RE0/AN5</text>
<text x="228.5" y="127.3">RB1/AN10/C12IN3-</text>
<text x="236.2" y="130.8">RB0/AN12/INT</text>
<text x="261.2" y="129">33</text>
<text x="329.6" y="129">8</text>
<text x="345.7" y="129">9</text>
<text x="144" y="136.1">10</text>
<text x="146" y="132.6">9</text>
<text x="149.5" y="134.3">RE1/AN6</text>
<text x="149.5" y="137.9">RE2/AN7</text>
<text x="252.7" y="134.3">VDD</text>
<text x="253.2" y="137.9">VSS</text>
<text x="261.2" y="136.1">31</text>
<text x="261.2" y="132.6">32</text>
<text x="144" y="139.6">11</text>
<text x="144" y="143.2">12</text>
<text x="149.5" y="141.4">VDD</text>
<text x="245.3" y="141.4">RD7/P1D</text>
<text x="261.2" y="143.2">29</text>
<text x="261.2" y="139.6">30</text>
<text x="329.6" y="143.2">2</text>
<text x="329.6" y="139.6">1</text>
<text x="345.7" y="143.2">15</text>
<text x="345.7" y="139.6">16</text>
<text x="144" y="146.7">13</text>
<text x="149.5" y="144.9">VSS</text>
<text x="149.5" y="148.4">RA7/OSC1/CLKIN</text>
<text x="245.5" y="144.9">RD6/P1C</text>
<text x="245.5" y="148.4">RD5/P1B</text>
<text x="261.2" y="146.7">28</text>
<text x="329.6" y="146.7">3</text>
<text x="345.7" y="146.7">14</text>
<text x="144" y="150.2">14</text>
<text x="144" y="153.7">15</text>
<text x="149.5" y="152">RA6/OSC2/CLKOUT</text>
<text x="149.5" y="155.5">RC0/T1OSO/T1CKI</text>
<text x="241.6" y="155.5">RC7/RX/DT</text>
<text x="253.1" y="152">RD4</text>
<text x="261.2" y="153.7">26</text>
<text x="261.2" y="150.2">27</text>
<text x="329.6" y="153.7">5</text>
<text x="329.6" y="150.2">4</text>
<text x="345.7" y="153.7">12</text>
<text x="345.7" y="150.2">13</text>
<text x="144" y="157.3">16</text>
<text x="144" y="160.8">17</text>
<text x="149.5" y="159">RC1/T1OSI/CCP2</text>
<text x="241.9" y="159">RC6/TX/CK</text>
<text x="261.2" y="160.8">24</text>
<text x="261.2" y="157.3">25</text>
<text x="329.6" y="157.3">6</text>
<text x="329.6" y="160.8">7</text>
<text x="345.7" y="160.8">10</text>
<text x="345.7" y="157.3">11</text>
<text x="144" y="164.3">18</text>
<text x="144" y="167.9">19</text>
<text x="149.5" y="162.6">RC2/P1A/CCP1</text>
<text x="149.5" y="166.1">RC3/SCK/SCL</text>
<text x="237.7" y="166.1">RC4/SDI/SDA</text>
<text x="244.8" y="162.6">RC5/SDO</text>
<text x="261.2" y="167.9">22</text>
<text x="261.2" y="164.3">23</text>
<text x="329.6" y="164.3">8</text>
<text x="345.7" y="164.3">9</text>
<text x="144" y="171.4">20</text>
<text x="149.5" y="169.6">RD0</text>
<text x="149.5" y="173.1">RD1</text>
<text x="253.1" y="173.1">RD2</text>
<text x="253.1" y="169.6">RD3</text>
<text x="261.2" y="171.4">21</text>
</g>
<g font-size="1.8" fill="#00f">
<text x="34.2" y="122">2</text>
<text x="34.2" y="125.2">2</text>
<text x="45.8" y="125.2">1</text>
<text x="45.9" y="122">1</text>
</g>
</svg>
